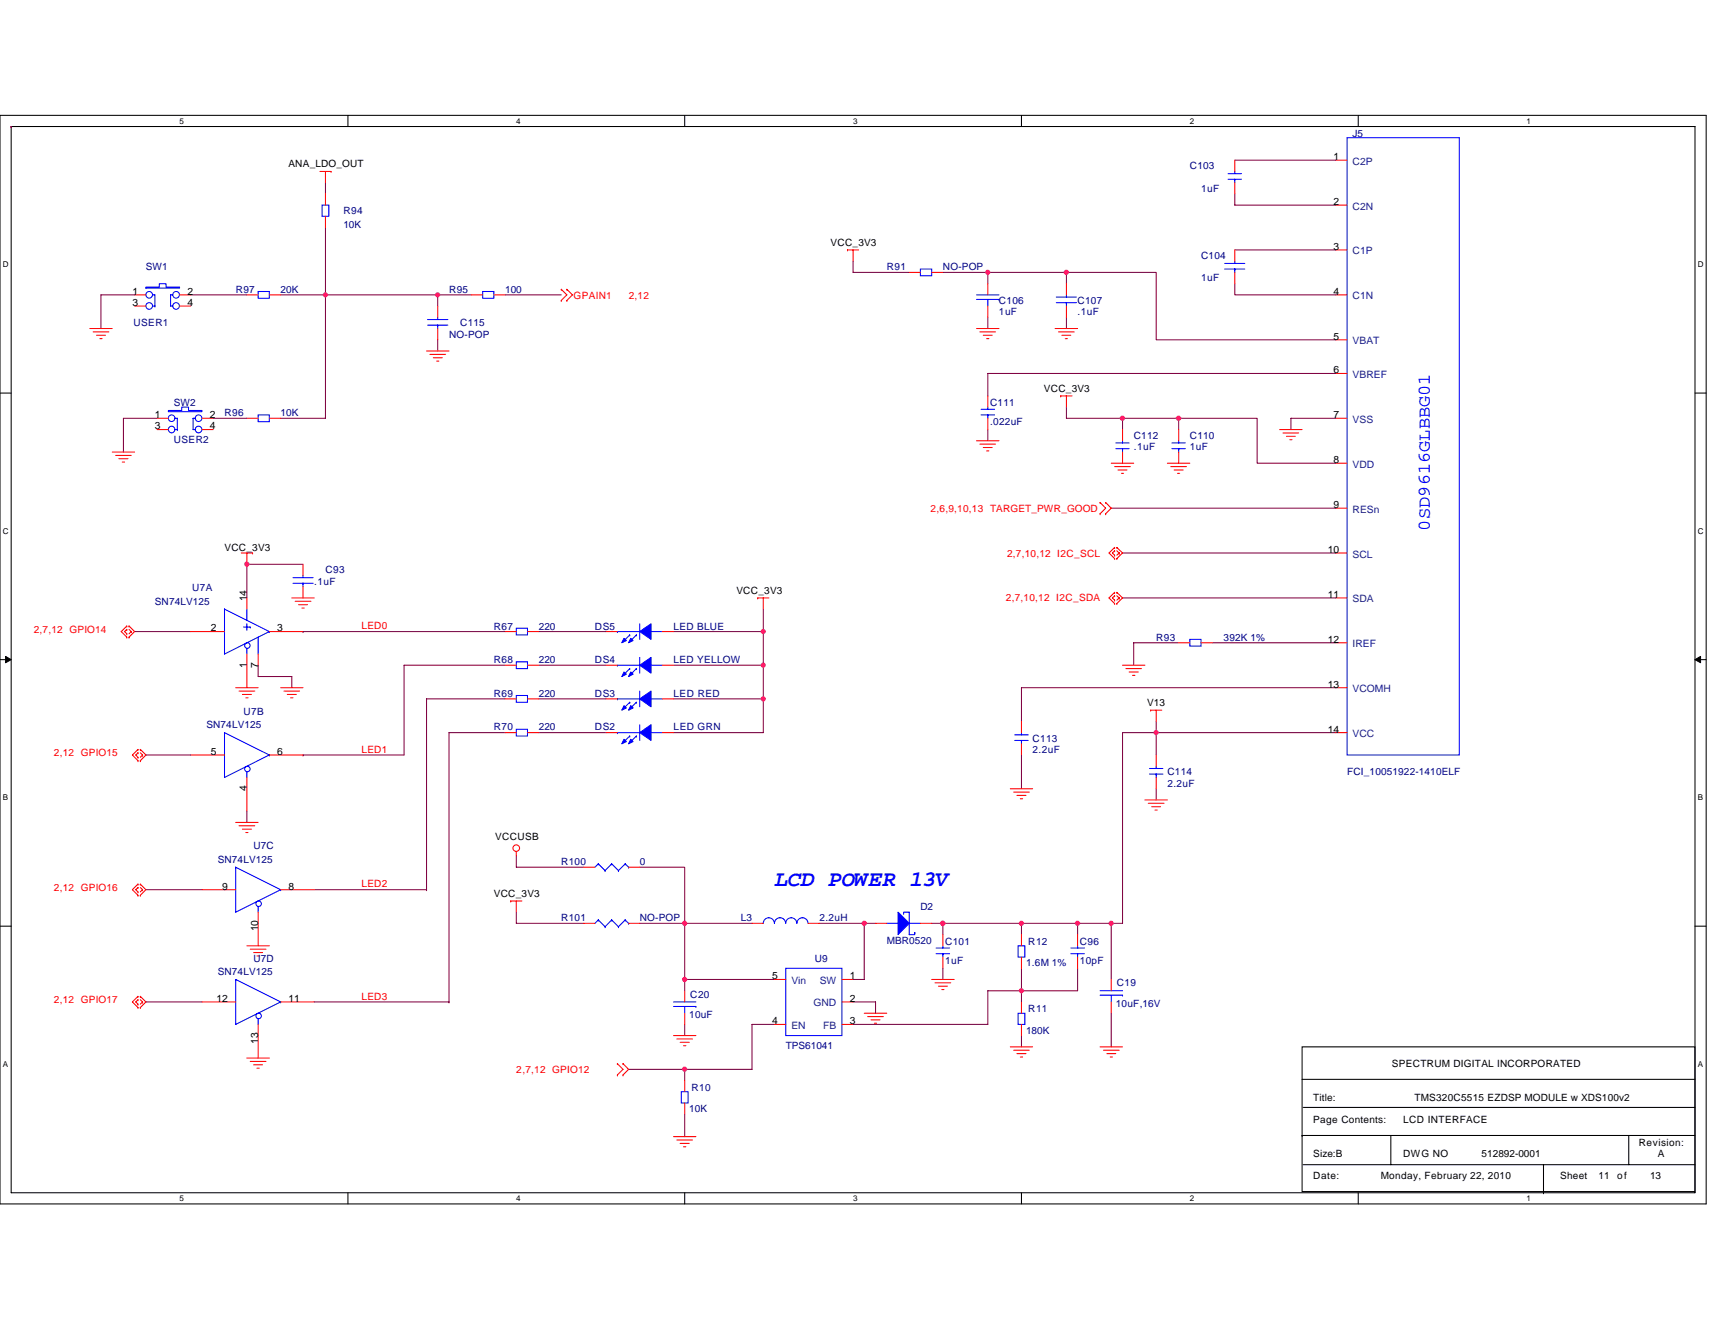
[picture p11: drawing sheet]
<svg xmlns="http://www.w3.org/2000/svg" width="279mm" height="216mm" viewBox="0 0 279 216" stroke-linecap="round" stroke-linejoin="round" font-family="sans-serif">
<path d="M0 18.8h278v177.4h-278zM1.8 20.6h274.3v173.8h-274.3z" fill="none" stroke="#000" stroke-width=".17"/>
<g fill="#fff">
<path d="M29.3 19h.7v1.4h-.7z"/>
<path d="M29.3 194.5h.7v1.5h-.7z"/>
</g>
<path d="M56.7 18.8v1.8M56.7 194.4v1.8" fill="none" stroke="#000" stroke-width=".17"/>
<g fill="#fff">
<path d="M84.1 19h.7v1.4h-.7z"/>
<path d="M84.1 194.5h.7v1.5h-.7z"/>
</g>
<path d="M111.5 18.8v1.8M111.5 194.4v1.8" fill="none" stroke="#000" stroke-width=".17"/>
<g fill="#fff">
<path d="M139 19h.7v1.4h-.7z"/>
<path d="M139 194.5h.7v1.5h-.7z"/>
</g>
<path d="M166.4 18.8v1.8M166.4 194.4v1.8" fill="none" stroke="#000" stroke-width=".17"/>
<g fill="#fff">
<path d="M193.8 19h.8v1.4h-.8z"/>
<path d="M193.8 194.5h.8v1.5h-.8z"/>
</g>
<path d="M221.3 18.8v1.8M221.3 194.4v1.8" fill="none" stroke="#000" stroke-width=".17"/>
<g fill="#fff">
<path d="M248.7 19h.7v1.4h-.7z"/>
<path d="M248.7 194.5h.7v1.5h-.7z"/>
<path d="M.5 42.3h.9v1.5h-.9z"/>
<path d="M276.6 42.3h1v1.5h-1z"/>
<path d="M.5 85.8h.9v1.4h-.9z"/>
<path d="M276.6 85.8h1v1.4h-1z"/>
</g>
<path d="M0 64.1h1.8M276.1 64.1h1.9" fill="none" stroke="#000" stroke-width=".17"/>
<g fill="#fff">
<path d="M.5 129.2h.8v1.5h-.8z"/>
<path d="M276.6 129.2h.9v1.5h-.9z"/>
</g>
<path d="M0 107.5h1.8M276.1 107.5h1.9" fill="none" stroke="#000" stroke-width=".17"/>
<path d="M.9 107l.9 .5-.9 .5zM276.1 107.5l1-.5v1z" fill="#000" stroke="#000" stroke-width=".16"/>
<g fill="#fff">
<path d="M.5 172.6h.8v1.5h-.8z"/>
<path d="M276.6 172.6h.9v1.5h-.9z"/>
</g>
<path d="M0 150.9h1.8M276.1 150.9h1.9M212.1 170.6h64v23.6h-64zM212.1 175.9h64M212.1 185h.1M212.1 185h64M212.3 189.8h63.8M212.3 180.4h63.8M226.6 185v4.8M251.5 194.4h.1M251.5 189.8v4.6M265.3 185v4.8" fill="none" stroke="#000" stroke-width=".17"/>
<g fill="none" stroke="#800040" stroke-width=".17">
<path d="M1.8 20.6h.1M53 29.8v1.8M53 37.1v10.9M201.2 26.1h16.4M201.2 31.6v1.8h16.4M21.9 48h-5.5v5.5M31.1 48h9.1M45.7 48h7.3M53 48h18.3M53 48v20.2h-7.3M71.3 48h5.5M71.3 48v1.9"/>
<path d="M71.3 55.4v1.8M82.3 48h9.1M139 42.6v1.8h9.1M153.6 44.4h7.3M160.9 44.4v1.8M160.9 51.7v1.8M160.9 44.4h12.8M173.7 44.4v1.8M173.7 51.7v1.8M173.7 44.4h14.7v11h29.2M201.2 40.7h16.4M201.2 46.2v1.8h16.4"/>
<path d="M25.6 68.2h-5.5v5.5M34.7 68.2h5.5M160.9 70v1.8M173.7 66.3v1.9h9.2v1.8M182.9 68.2h9.1v1.8M192 68.2h12.8v7.3h12.8M217.6 68.2h-7.3v1.8M217.6 60.9h-56.7v3.6M49.4 91.9h-9.2v5.5M124.4 99.3v3.6M181 82.8h36.6M182.9 90.1h34.7"/>
<path d="M182.9 97.4h34.7M21.9 102.9h9.2M42.1 108.4v1.8h5.4v1.9M49.4 102.9h.1M49.4 102.9h32.9M82.3 119.4h-9.1v43.9M82.3 113.9h-12.8v31.1M82.3 108.4h-16.5v14.6h-16.4M87.8 108.4h10.9M87.8 113.9h10.9M87.8 119.4h10.9M87.8 102.9h10.9"/>
<path d="M109.7 113.9h14.7M109.7 102.9h14.7M109.7 108.4h14.7M124.4 108.4v5.5M124.4 113.9v5.5h-14.7M124.4 102.9v5.5M188.4 117.5v1.9h29.2M192 104.7h-7.3v3.7M197.5 104.7h20.1M217.6 112.1h-51.2v5.4M23.8 123h7.3M40.2 132.2v1.8"/>
<path d="M49.4 123h.1M84.1 139.5v1.8h11M166.4 123v5.5M188.4 123v-3.6h-5.5v31.1h-1.9M188.4 128.5v1.8M23.8 145h9.1M51.2 145h18.3M69.5 145h.1M84.1 148.6v1.9h11M104.2 150.5h7.3M104.2 141.3h7.3v9.2M111.5 159.6h14.7"/>
<path d="M111.5 150.5v10.9M111.5 150.5h11M111.5 150.5h.1M133.5 150.5h7.3M140.8 150.5v9.1h-1.8M140.8 150.5h1.8M151.8 150.5h1.8M153.6 150.5h22M153.6 157.8v1.8M153.6 150.5v1.8M166.4 157.8v3.6M166.4 150.5v1.8"/>
<path d="M175.6 157.8v3.6h-9.2M175.6 150.5v1.8M175.6 150.5h5.4M181 150.5v9.1M23.8 163.3h9.1M51.2 163.3h22M73.2 163.3h.1M102.4 174.2h9.1M111.5 174.2v1.9M111.5 166.9v1.8M126.2 166.9h-3.7v7.3h-11M139 163.3h3.6v1.8"/>
<path d="M166.4 161.4h-5.5v5.5h-21.9M166.4 161.4v1.9M166.4 168.7v1.9M181 165.1v5.5M111.5 181.5v3.7"/>
</g>
<g fill="none" stroke="#f00" stroke-width=".17">
<path d="M52.1 27.9h1.8M53 27.9v1.9M53 31.6v1.8M53 35.2v1.9M53.9 27.9h.1M201.2 26.1v1.8M201.2 29.8v1.8M217.6 26.1h1.9M217.6 33.4h1.9M14.6 53.5h3.7M15.2 54.1h2.5M15.7 54.6h1.5"/>
<path d="M16.3 55.2h.3M21.9 48h1.9M21.9 49.9h1.9M29.3 48h1.8M29.3 49.9h1.8M40.2 48h1.9M43.9 48h1.8M69.5 57.2h3.7M70 57.7h2.6M70.6 58.3h1.5M71.1 58.8h.4M71.3 49.9v1.8"/>
<path d="M71.3 53.5v1.9M76.8 48h1.8M80.5 48h1.8M91.4 47.1h.1M91.4 49h.1M91.4 47.1l1 .9-1 1M92.4 47.1h.1M92.4 49h.1M92.4 47.1l.9 .9-.9 1M138.1 40.7h.1M138.1 40.7h1.8M139 40.7v1.9"/>
<path d="M148.1 44.4h1.8M151.8 44.4h1.8M159.1 53.5h3.7M159.6 54.1h2.6M160.2 54.6h1.4M160.7 55.2h.4M160.9 46.2v1.8M160.9 49.9v1.8M171.9 53.5h3.7M172.4 54.1h2.6M173 54.6h1.5M173.5 55.2h.4"/>
<path d="M173.7 46.2v1.8M173.7 49.9v1.8M201.2 40.7v1.9M201.2 44.4v1.8M217.6 40.7h1.9M217.6 48h1.9M217.6 55.4h1.9M18.3 73.7h3.6M18.8 74.2h2.6M19.4 74.7h1.4M19.9 75.3h.4M25.6 68.2h1.8"/>
<path d="M25.6 70h1.8M32.9 68.2h1.8M32.9 70h1.8M40.2 68.2h1.9M43.9 68.2h1.8M159.1 71.8h3.7M159.6 72.4h2.6M160.2 72.9h1.4M160.7 73.5h.4M160.9 64.5v1.8M160.9 68.2v1.8M172.8 64.5h.1"/>
<path d="M172.8 64.5h1.8M173.7 64.5v1.8M181 75.5h3.7M181.6 76h2.5M182.1 76.6h1.5M182.7 77.1h.3M182.9 70v1.8M182.9 73.7v1.8M190.2 75.5h3.6M190.7 76h2.6M191.3 76.6h1.4M191.8 77.1h.4"/>
<path d="M192 70v1.8M192 73.7v1.8M208.5 70h3.6M209 70.5h2.6M209.6 71.1h1.4M210.1 71.6h.4M217.6 60.9h1.9M217.6 75.5h1.9M217.6 68.2h1.9M39.3 90.1h1.8M40.2 90.1v1.8M40.2 97.4v1.9"/>
<path d="M41.1 90.1h.1M47.5 97.4h3.7M48.1 98h2.6M48.6 98.5h1.5M49.2 99.1h.4M49.4 91.9v1.9M49.4 95.6v1.8M123.4 97.4h.1M123.4 97.4h1.9M124.4 97.4v1.9M179.2 81.9h.1M179.2 83.7h.1"/>
<path d="M179.2 81.9l.9 .9-.9 .9M180.1 83.7h.1M180.1 81.9h.1M180.1 81.9l.9 .9-.9 .9M181.6 96.5h.1M181.6 98.3h.1M181.6 97.1h.1M181.6 97.8h.1M181.6 89.2h.1M181.6 91h.1M181.6 89.7h.1M181.6 90.5h.1"/>
<path d="M181.6 96.5l-.9 .9 .9 .9M181.6 97.1l-.4 .3 .4 .4M181.6 89.2l-.9 .9 .9 .9M181.6 89.7l-.4 .4 .4 .4M181.9 96.5h.1M181.9 98.3h.1M181.9 89.2h.1M181.9 91h.1M181.9 96.5l1 .9-1 .9M181.9 97.1l.4 .3M181.9 89.2l1 .9-1 .9M181.9 89.7l.4 .4"/>
<path d="M182.3 97.4h.1M182.3 90.1h.1M182.3 97.4l-.4 .4M182.3 90.1l-.4 .4M217.6 90.1h1.9M217.6 97.4h1.9M217.6 82.8h1.9M20.7 103.8h.1M20.7 102h.1M20.7 103.3h.1M20.7 102.6h.1M20.7 102l-1 .9 1 .9"/>
<path d="M20.7 102.6l-.4 .3 .4 .4M21 103.8h.1M21 102h.1M21 102l.9 .9-.9 .9M21 102.6l.4 .3M21.4 102.9h.1M21.4 102.9l-.4 .4M31.1 102.9h5.5M38.4 112.1h3.7M38.9 112.6h2.6M39.5 113.2h1.5M40 113.7h.4"/>
<path d="M40.2 106.6v5.5M42.1 106.6v1.8M43.9 102.9h5.5M45.7 112.1h3.7M46.3 112.6h2.5M46.8 113.2h1.5M47.3 113.7h.4M82.3 119.4h1.8M82.3 102.9h1.8M82.3 108.4h1.8M82.3 113.9h1.8M85.9 119.4h1.9"/>
<path d="M85.9 102.9h1.9M85.9 108.4h1.9M85.9 113.9h1.9M98.7 119.4h1.9M98.7 102.9h1.9M98.7 108.4h1.9M98.7 113.9h1.9M107.9 119.4h1.8M107.9 102.9h1.8M107.9 108.4h1.8M107.9 113.9h1.8M166.4 117.5v1.9"/>
<path d="M182.9 108.4h3.6M183.4 108.9h2.6M184 109.5h1.4M184.5 110h.4M187.5 115.7h.1M187.5 115.7h1.8M188.4 115.7v1.8M192 104.7h1.8M195.7 104.7h1.8M217.6 104.7h1.9M217.6 112.1h1.9M217.6 119.4h1.9"/>
<path d="M22.5 124h.1M22.5 122.1h.1M22.5 123.4h.1M22.5 122.7h.1M22.5 122.1l-.9 .9 .9 1M22.5 122.7l-.4 .3 .4 .4M22.9 124h.1M22.9 122.1h.1M22.9 122.1l.9 .9-.9 1M22.9 122.7l.3 .3M23.2 123h.1M23.2 123l-.3 .4"/>
<path d="M31.1 123h5.5M38.4 134h3.7M38.9 134.6h2.6M39.5 135.1h1.5M40 135.7h.4M40.2 126.7v5.5M43.9 123h5.5M84.1 138.7v.8M164.6 128.5h3.6M165.1 129.1h2.6M165.7 129.6h1.5M166.2 130.2h.4"/>
<path d="M166.4 121.2v1.8M186.5 130.3h3.7M187.1 130.9h2.5M187.6 131.4h1.5M188.2 132h.3M188.4 123v1.9M188.4 126.7v1.8M22.5 145.9h.1M22.5 144.1h.1M22.5 145.3h.1M22.5 144.6h.1M22.5 144.1l-.9 .9 .9 .9"/>
<path d="M22.5 144.6l-.4 .4 .4 .3M22.9 145.9h.1M22.9 144.1h.1M22.9 144.1l.9 .9-.9 .9M22.9 144.6l.3 .4M23.2 145h.1M23.2 145l-.3 .3M32.9 145h5.5M40.2 154.1h3.7M40.8 154.7h2.5M41.3 155.2h1.5M41.9 155.8h.3"/>
<path d="M42.1 148.6v5.5M45.7 145h5.5M83.2 146.8h.1M83.2 146.8h1.8M84.1 146.8v1.8M95.1 150.5h1.8M95.1 141.3h1.8M102.4 150.5h1.8M102.4 141.3h1.8M122.5 150.5h1.9M126.2 159.6h1.8M131.7 150.5h1.8"/>
<path d="M137.2 159.6h1.8M142.6 150.5h1.9M149.9 150.5h1.9M151.8 159.6h3.6M153.6 152.3v1.8M153.6 156v1.8M166.4 152.3v1.8M166.4 156v1.8M175.6 152.3v1.8M175.6 156v1.8M181 159.6v1.8M22.5 164.2h.1"/>
<path d="M22.5 162.3h.1M22.5 163.6h.1M22.5 162.9h.1M22.5 162.3l-.9 1 .9 .9M22.5 162.9l-.4 .4 .4 .3M22.9 164.2h.1M22.9 162.3h.1M22.9 162.3l.9 1-.9 .9M22.9 162.9l.3 .4M23.2 163.3h.1M23.2 163.3l-.3 .3M32.9 163.3h5.5"/>
<path d="M40.2 172.4h3.7M40.8 173h2.5M41.3 173.5h1.5M41.9 174.1h.3M42.1 166.9v5.5M45.7 163.3h5.5M100.6 173.3h.1M100.6 175.2h.1M100.6 173.3l.9 .9-.9 1M101.5 175.2h.1M101.5 173.3h.1M101.5 173.3l.9 .9-.9 1"/>
<path d="M109.7 168.7h3.7M110.3 169.3h2.5M110.8 169.8h1.5M111.4 170.4h.3M111.5 161.4v1.9M111.5 165.1v1.8M111.5 176.1v1.8M111.5 179.7v1.8M126.2 166.9h1.8M137.2 163.3h1.8M137.2 166.9h1.8M140.8 165.1h3.7"/>
<path d="M141.4 165.7h2.5M141.9 166.2h1.5M142.5 166.7h.3M152.3 160.1h2.6M152.9 160.7h1.4M153.4 161.2h.4M164.6 170.6h3.6M165.1 171.1h2.6M165.7 171.7h1.5M166.2 172.2h.4M166.4 163.3v1.8M166.4 166.9v1.8"/>
<path d="M179.2 170.6h3.7M179.8 171.1h2.5M180.3 171.7h1.5M180.9 172.2h.3M181 163.3v1.8M109.7 185.2h3.7M110.3 185.8h2.5M110.8 186.3h1.5M111.4 186.9h.3"/>
<circle cx="84.1" cy="138.2" r=".54"/>
</g>
<g fill="none" stroke="#00f" stroke-width=".17">
<path d="M52.5 33.4h1.1v1.8h-1.1zM200.1 29.2h2.1M200.1 28.3h2.1M201.2 27.9v.4M201.2 29.2h.1M201.2 29.2v.6M219.5 22.4h18.2v100.6h-18.2zM23.8 46.8h2.2v-.6h1.1v.6h2.2v.1h-5.5zM24.9 48h.3v1.9M24.9 49.9h.3M25.2 49.9h.1M28.2 48h-.4v1.9h.4"/>
<path d="M42.1 47.5h1.8v1.1h-1.8zM69.7 53h3.3M69.7 52.1h3.3M71.3 51.7v.4M71.3 53h.1M71.3 53v.5M78.6 47.5h1.9v1.1h-1.9zM149.9 43.8h1.9v1.1h-1.9zM159.1 48h3.7M159.1 48.8h3.7M160.9 48.8v1.1M162.8 48.8h.1"/>
<path d="M172.1 49.3h3.3M172.1 48.4h3.3M173.7 48v.4M173.7 49.3h.1M173.7 49.3v.6M199.5 43.8h3.3M199.5 42.9h3.3M201.2 42.6v.3M201.2 43.8h.1M201.2 43.8v.6M27.4 66.9h2.2v-.6h1.1v.6h2.2v.2h-5.5zM28.5 68.2h.4v1.8"/>
<path d="M28.5 70h.4M28.9 70h.1M31.8 68.2h-.3v1.8h.3M42.1 67.6h1.8v1.1h-1.8zM159.8 67.6h2.2M159.8 66.7h2.2M160.9 66.3v.4M160.9 67.6h.1M160.9 67.6v.6M181.8 73.1h2.2M181.8 72.2h2.2M182.9 71.8v.4"/>
<path d="M182.9 73.1h.1M182.9 73.1v.6M190.9 73.1h2.2M190.9 72.2h2.2M192 71.8v.4M192 73.1h.1M192 73.1v.6M36.6 99.3h.1M36.6 99.3v7.3l7.3-3.7M36.6 99.3l7.3 3.6M40.2 99.3v1.8M47.7 95h3.3"/>
<path d="M47.7 94.1h3.3M49.4 93.8v.3M49.4 95h.1M49.4 95v.6M36.6 119.4h.1M36.6 119.4v7.3l7.3-3.7M36.6 119.4l7.3 3.6M39.7 102.2h1.1M40.2 105.7v.9M40.2 101.6v1.1M40.8 102.2h.1M42.1 103.8v2.8"/>
<path d="M43.9 102.9h.1M84.1 107.8h1.8v1.1h-1.8zM84.1 102.4h1.8v1.1h-1.8zM84.1 113.3h1.8v1.1h-1.8zM84.1 118.8h1.8v1.1h-1.8zM100.6 102.9h.1M100.6 108.4h.1M100.6 113.9h.1M100.6 119.4h.1M100.6 102.9h3.6M100.6 108.4h3.6M100.6 113.9h3.6"/>
<path d="M100.6 119.4h3.6M102.6 103.5h.1M102.6 108.9h.1M102.6 114.4h.1M102.6 119.9h.1M102.6 103.5l-1.1 1.1M102.6 108.9l-1.1 1.1M102.6 114.4l-1.1 1.1M102.6 119.9l-1.1 1.1M103.7 103.5h.1M103.7 108.9h.1M103.7 114.4h.1"/>
<path d="M103.7 119.9h.1M103.7 103.5l-1.1 1.1M103.7 108.9l-1.1 1.1M103.7 114.4l-1.1 1.1M103.7 119.9l-1.1 1.1M104.2 101.6v2.6M104.2 107.1v2.6M104.2 112.6v2.6M104.2 118.1v2.5M106.1 102.9h1.8M106.1 108.4h1.8M106.1 113.9h1.8"/>
<path d="M106.1 119.4h1.8M165.3 119.7h2.2M166.4 119.4v.3M193.8 104.2h1.9v1.1h-1.9zM40.2 125.8v.9M43.9 123h.1M165.3 120.6h2.2M166.4 120.6h.1M166.4 120.6v.6M187.3 126.1h2.2M187.3 125.2h2.2M188.4 124.9v.3"/>
<path d="M188.4 126.1h.1M188.4 126.1v.6M38.4 159.6h.1M38.4 159.6v7.3l7.3-3.6M38.4 141.3h.1M38.4 141.3v7.3l7.3-3.6M38.4 159.6l7.3 3.7M38.4 141.3l7.3 3.7M42.1 147.7v.9M45.7 145h.1M97.5 149.9h.1M97.5 140.8h.1"/>
<path d="M97.5 149.9l-.6 .6M97.5 149.9l1.1 1.1M97.5 140.8l-.6 .5M97.5 140.8l1.1 1.1M98.6 151h.1M98.6 141.9h.1M99.7 149.9h.1M99.7 140.8h.1M99.7 149.9l-1.1 1.1M99.7 149.9l1.1 1.1M99.7 140.8l-1.1 1.1M99.7 140.8l1.1 1.1"/>
<path d="M100.8 151h.1M100.8 141.9h.1M101.9 149.9h.1M101.9 140.8h.1M101.9 149.9l-1.1 1.1M101.9 149.9l.5 .6M101.9 140.8l-1.1 1.1M101.9 140.8l.5 .5M102.4 150.5h.1M102.4 141.3h.1M124.4 150.4a.9 .9 0 0 1 .9-.9 .9 .9 0 0 1 .9 .9M126.2 150.4a.91 .91 0 0 1 .9-.9 .91 .91 0 0 1 .9 .9 .91 .91 0 0 1 .9-.9 .91 .91 0 0 1 .9 .9"/>
<path d="M128 157.8h9.2v10.9h-9.2zM129.8 150.4a.9 .9 0 0 1 .9-.9 .9 .9 0 0 1 .9 .9M144.5 150.5h1.8M147.2 149v-.4h.9v3.7h.9v-.4M148.1 150.5h1.8M149 151.9h.1M152.5 155.4h2.2M152.5 154.5h2.2M153.6 154.1v.4M153.6 155.4h.1M153.6 155.4v.6M165.9 154.1h1.1v1.9h-1.1z"/>
<path d="M174.5 155.4h2.2M174.5 154.5h2.2M175.6 154.1v.4M175.6 155.4h.1M175.6 155.4v.6M42.1 166v.9M45.7 163.3h.1M109.7 163.3h3.7M109.7 164h3.7M111 177.9h1.1v1.8h-1.1zM111.5 164v1.1M113.4 164h.1"/>
<path d="M165.9 165.1h1.1v1.8h-1.1zM179.2 161.4h3.7M179.2 162.2h3.7M181 162.2v1.1M182.9 162.2h.1"/>
<circle cx="24.3" cy="48" r=".54"/>
<circle cx="24.3" cy="49.9" r=".54"/>
<circle cx="28.7" cy="48" r=".54"/>
<circle cx="28.7" cy="49.9" r=".54"/>
<circle cx="28" cy="70" r=".53"/>
<circle cx="28" cy="68.1" r=".53"/>
<circle cx="32.4" cy="68.1" r=".54"/>
<circle cx="32.4" cy="70" r=".54"/>
<circle cx="40.3" cy="105.2" r=".45"/>
<circle cx="40.3" cy="125.3" r=".45"/>
<circle cx="42.1" cy="147.3" r=".45"/>
<circle cx="42.1" cy="165.5" r=".45"/>
</g>
<g fill="#00f" stroke="#00f" stroke-width=".17">
<path d="M104.2 102.9l1.9-1.3v2.6z" fill-rule="evenodd"/>
<path d="M101.7 104l.3 .4-.7 .3z" fill-rule="evenodd"/>
<path d="M102.8 104l.3 .4-.7 .3z" fill-rule="evenodd"/>
<path d="M146.3 148.6l1.8 1.9-1.8 1.8z" fill-rule="evenodd"/>
<path d="M104.2 108.4l1.9-1.3v2.6z" fill-rule="evenodd"/>
<path d="M101.7 109.5l.3 .4-.7 .3z" fill-rule="evenodd"/>
<path d="M102.8 109.5l.3 .4-.7 .3z" fill-rule="evenodd"/>
<path d="M104.2 113.9l1.9-1.3v2.6z" fill-rule="evenodd"/>
<path d="M101.7 115l.3 .4-.7 .3z" fill-rule="evenodd"/>
<path d="M102.8 115l.3 .4-.7 .3z" fill-rule="evenodd"/>
<path d="M104.2 119.4l1.9-1.3v2.5z" fill-rule="evenodd"/>
<path d="M101.7 120.5l.3 .3-.7 .4z" fill-rule="evenodd"/>
<path d="M102.8 120.5l.3 .3-.7 .4z" fill-rule="evenodd"/>
</g>
<g fill="#f0f" stroke="#f0f" stroke-width=".17">
<circle cx="111.5" cy="174.2" r=".36"/>
<circle cx="111.5" cy="159.6" r=".36"/>
<circle cx="111.5" cy="150.5" r=".36"/>
<circle cx="166.4" cy="161.4" r=".35"/>
<circle cx="166.4" cy="150.5" r=".36"/>
<circle cx="153.6" cy="150.5" r=".36"/>
<circle cx="140.8" cy="150.5" r=".36"/>
<circle cx="181" cy="150.5" r=".36"/>
<circle cx="160.9" cy="44.4" r=".35"/>
<circle cx="173.7" cy="44.4" r=".36"/>
<circle cx="192" cy="68.2" r=".36"/>
<circle cx="188.3" cy="119.4" r=".36"/>
<circle cx="182.9" cy="68.2" r=".36"/>
<circle cx="71.3" cy="48" r=".35"/>
<circle cx="124.3" cy="113.9" r=".36"/>
<circle cx="40.2" cy="91.9" r=".36"/>
<circle cx="53" cy="48" r=".35"/>
<circle cx="124.3" cy="108.4" r=".35"/>
<circle cx="124.3" cy="102.9" r=".35"/>
<circle cx="175.5" cy="150.5" r=".36"/>
</g>
<text font-size="3.6" fill="#00f" x="126.2" y="144.4">LCD POWER 13V</text>
<text font-size="2.9" fill="#00f" x="232.9" y="86.4" transform="rotate(-90 232.9 86.4)">0SD9616GLBBG01</text>
<g font-size="1.7">
<text x="217.3" y="26.1">1</text>
<text x="217.3" y="33.4">2</text>
<text x="217.3" y="40.7">3</text>
<text x="21.6" y="48">1</text>
<text x="21.6" y="49.8">3</text>
<text x="30.5" y="49.8">4</text>
<text x="30.5" y="48">2</text>
<text x="217.3" y="48">4</text>
<text x="217.3" y="55.4">5</text>
<text x="217.3" y="60.8">6</text>
<text x="25.2" y="68.1">1</text>
<text x="25.2" y="70">3</text>
<text x="34.2" y="70">4</text>
<text x="34.2" y="68.1">2</text>
<text x="217.3" y="68.1">7</text>
<text x="217.3" y="75.5">8</text>
<text x="217.3" y="82.8">9</text>
<text x="216.3" y="90.1">10</text>
<text x="40.2" y="98" transform="rotate(-90 40.2 98)">14</text>
<text x="216.3" y="97.4">11</text>
<text x="34.4" y="102.9">2</text>
<text x="45.1" y="102.9">3</text>
<text x="216.3" y="104.7">12</text>
<text x="40.2" y="108.8" transform="rotate(-90 40.2 108.8)">1</text>
<text x="42" y="108.8" transform="rotate(-90 42 108.8)">7</text>
<text x="216.3" y="112">13</text>
<text x="216.3" y="119.4">14</text>
<text x="34.4" y="123">5</text>
<text x="45.1" y="123">6</text>
<text x="40.2" y="128.9" transform="rotate(-90 40.2 128.9)">4</text>
<text x="36.2" y="144.9">9</text>
<text x="47" y="144.9">8</text>
<text x="42" y="151.8" transform="rotate(-90 42 151.8)">10</text>
<text x="125.8" y="159.6">5</text>
<text x="138.4" y="159.6">1</text>
<text x="35.3" y="163.2">12</text>
<text x="47" y="163.2">11</text>
<text x="125.8" y="166.9">4</text>
<text x="138.4" y="163.2">2</text>
<text x="138.4" y="166.9">3</text>
<text x="42" y="170.1" transform="rotate(-90 42 170.1)">13</text>
</g>
<g font-size="1.7" fill="#004080">
<text x="220.4" y="26.8">C2P</text>
<text x="220.4" y="34.2">C2N</text>
<text x="220.4" y="41.5">C1P</text>
<text x="220.4" y="48.8">C1N</text>
<text x="220.4" y="56.1">VBAT</text>
<text x="220.4" y="61.6">VBREF</text>
<text x="220.4" y="68.9">VSS</text>
<text x="220.4" y="76.2">VDD</text>
<text x="220.4" y="83.5">RESn</text>
<text x="220.4" y="90.8">SCL</text>
<text x="220.4" y="98.2">SDA</text>
<text x="220.4" y="105.5">IREF</text>
<text x="220.4" y="112.8">VCOMH</text>
<text x="220.4" y="120.1">VCC</text>
<text x="128.9" y="160.3">Vin</text>
<text x="133.5" y="160.3">SW</text>
<text x="128.9" y="167.7">EN</text>
<text x="132.5" y="164">GND</text>
<text x="134.1" y="167.7">FB</text>
</g>
<g font-size="1.6" fill="#000080">
<text x="220.4" y="22.3">J5</text>
<text x="193.8" y="27.6">C103</text>
<text x="55.9" y="34.9">R94</text>
<text x="195.7" y="31.2">1uF</text>
<text x="55.9" y="37.1">10K</text>
<text x="23.8" y="44">SW1</text>
<text x="38.4" y="47.7">R97</text>
<text x="45.7" y="47.7">20K</text>
<text x="73.2" y="47.7">R95</text>
<text x="82.3" y="47.7">100</text>
<text x="144.5" y="44">R91</text>
<text x="153.6" y="44">NO-POP</text>
<text x="195.7" y="42.2">C104</text>
<text x="195.7" y="45.9">1uF</text>
<text x="21.8" y="53.2">USER1</text>
<text x="75" y="53.2">C115</text>
<text x="162.8" y="49.5">C106</text>
<text x="162.8" y="51.4">1uF</text>
<text x="175.6" y="49.5">C107</text>
<text x="175.6" y="51.4">.1uF</text>
<text x="73.2" y="55">NO-POP</text>
<text x="28.3" y="66.2">SW2</text>
<text x="36.6" y="67.8">R96</text>
<text x="45.7" y="67.8">10K</text>
<text x="161.3" y="66.2">C111</text>
<text x="161.3" y="69.3">.022uF</text>
<text x="184.7" y="71.5">C112</text>
<text x="193.8" y="71.5">C110</text>
<text x="28.3" y="72.2">USER2</text>
<text x="184.7" y="73.3">.1uF</text>
<text x="193.8" y="73.3">1uF</text>
<text x="51.2" y="95.3">.1uF</text>
<text x="53" y="93.4">C93</text>
<text x="25.2" y="98.6">SN74LV125</text>
<text x="31.3" y="96.4">U7A</text>
<text x="80.5" y="102.6">R67</text>
<text x="87.8" y="102.6">220</text>
<text x="96.9" y="102.6">DS5</text>
<text x="109.7" y="102.6">LED BLUE</text>
<text x="188.4" y="104.4">R93</text>
<text x="199.3" y="104.4">392K 1%</text>
<text x="80.5" y="108.1">R68</text>
<text x="80.5" y="113.5">R69</text>
<text x="87.8" y="108.1">220</text>
<text x="87.8" y="113.5">220</text>
<text x="96.9" y="108.1">DS4</text>
<text x="96.9" y="113.5">DS3</text>
<text x="109.7" y="108.1">LED YELLOW</text>
<text x="109.7" y="113.5">LED RED</text>
<text x="33.6" y="118.7">SN74LV125</text>
<text x="39.7" y="116.5">U7B</text>
<text x="80.5" y="119">R70</text>
<text x="87.8" y="119">220</text>
<text x="96.9" y="119">DS2</text>
<text x="109.7" y="119">LED GRN</text>
<text x="168.2" y="120.9">C113</text>
<text x="168.2" y="122.7">2.2uF</text>
<text x="190.2" y="126.3">C114</text>
<text x="190.2" y="128.2">2.2uF</text>
<text x="219.5" y="126.3">FCI_10051922-1410ELF</text>
<text x="35.5" y="140.6">SN74LV125</text>
<text x="41.3" y="138.4">U7C</text>
<text x="91.4" y="141">R100</text>
<text x="104.2" y="141">0</text>
<text x="149.9" y="148.3">D2</text>
<text x="91.4" y="150.1">R101</text>
<text x="104.2" y="150.1">NO-POP</text>
<text x="120.7" y="150.1">L3</text>
<text x="133.5" y="150.1">2.2uH</text>
<text x="144.5" y="153.8">MBR0520</text>
<text x="154" y="153.9">C101</text>
<text x="167.5" y="153.9">R12</text>
<text x="175.9" y="153.9">C96</text>
<text x="35.5" y="158.9">SN74LV125</text>
<text x="41.3" y="156.7">U7D</text>
<text x="132.8" y="156.7">U9</text>
<text x="154" y="157.1">1uF</text>
<text x="167.2" y="157.4">1.6M 1%</text>
<text x="175.9" y="157.1">10pF</text>
<text x="181.9" y="160.7">C19</text>
<text x="112.3" y="165.8">10uF</text>
<text x="112.5" y="162.6">C20</text>
<text x="167.5" y="164.9">R11</text>
<text x="181.8" y="164">10uF,16V</text>
<text x="128" y="171">TPS61041</text>
<text x="167.2" y="168.4">180K</text>
<text x="112.6" y="177.7">R10</text>
<text x="112.3" y="181.2">10K</text>
</g>
<g font-size="1.6">
<text x="47" y="27.2">ANA_LDO_OUT</text>
<text x="135.3" y="40">VCC_3V3</text>
<text x="170.1" y="63.8">VCC_3V3</text>
<text x="36.6" y="89.8">VCC_3V3</text>
<text x="120" y="96.7">VCC_3V3</text>
<text x="186.9" y="115">V13</text>
<text x="80.6" y="136.9">VCCUSB</text>
<text x="80.5" y="146.1">VCC_3V3</text>
<text x="226.8" y="173.9">SPECTRUM DIGITAL INCORPORATED</text>
<text x="214" y="179.4">Title:</text>
<text x="230.4" y="179.4">TMS320C5515 EZDSP MODULE w XDS100v2</text>
<text x="214" y="183">Page Contents:</text>
<text x="228.6" y="183">LCD INTERFACE</text>
<text x="214" y="188.5">Size:B</text>
<text x="228.6" y="188.5">DWG NO</text>
<text x="241.4" y="188.5">512892-0001</text>
<text x="267" y="186.7">Revision:</text>
<text x="270.1" y="188.5">A</text>
<text x="214" y="192.2">Date:</text>
<text x="224.9" y="192.2">Monday, February 22, 2010</text>
<text x="254.2" y="192.2">Sheet</text>
<text x="260.4" y="192.2">11</text>
<text x="263.5" y="192.2">of</text>
<text x="268.8" y="192.2">13</text>
</g>
<g font-size="1.6" fill="#f00">
<text x="93.5" y="48.8">GPAIN1</text>
<text x="102.4" y="48.8">2,12</text>
<text x="151.6" y="83.4">2,6,9,10,13 TARGET_PWR_GOOD</text>
<text x="164.1" y="90.7">2,7,10,12 I2C_SCL</text>
<text x="163.9" y="98">2,7,10,12 I2C_SDA</text>
<text x="5.5" y="103.1">2,7,12 GPIO14</text>
<text x="58.9" y="102.6">LED0</text>
<text x="8.8" y="123.2">2,12 GPIO15</text>
<text x="58.9" y="122.7">LED1</text>
<text x="8.8" y="145.2">2,12 GPIO16</text>
<text x="58.9" y="144.6">LED2</text>
<text x="8.8" y="163.5">2,12 GPIO17</text>
<text x="58.9" y="162.9">LED3</text>
<text x="84.1" y="174.8">2,7,12 GPIO12</text>
</g>
<g font-size="1.3">
<text x="29.3" y="20.2">5</text>
<text x="84.1" y="20.2">4</text>
<text x="139" y="20.2">3</text>
<text x="193.8" y="20.2">2</text>
<text x="248.7" y="20.2">1</text>
<text x=".5" y="43.5">D</text>
<text x="276.6" y="43.5">D</text>
<text x=".5" y="87">C</text>
<text x="276.6" y="87">C</text>
<text x=".5" y="130.4">B</text>
<text x="276.6" y="130.4">B</text>
<text x=".5" y="173.8">A</text>
<text x="276.6" y="173.8">A</text>
<text x="29.3" y="195.7">5</text>
<text x="84.1" y="195.7">4</text>
<text x="139" y="195.7">3</text>
<text x="193.8" y="195.7">2</text>
<text x="248.7" y="195.7">1</text>
</g>
</svg>
